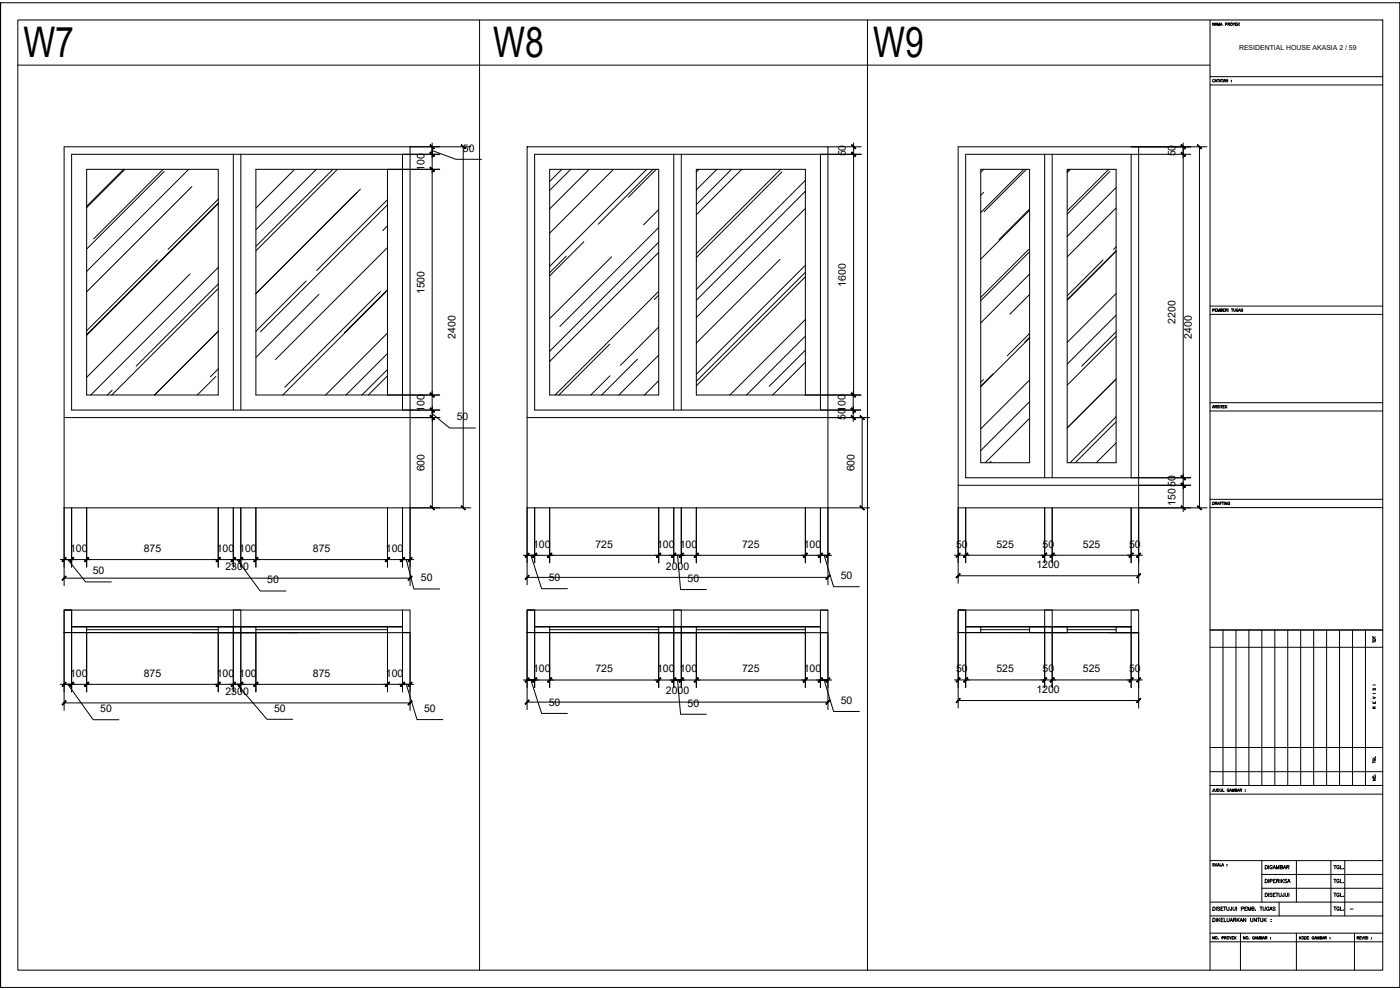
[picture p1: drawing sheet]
<svg xmlns="http://www.w3.org/2000/svg" width="420mm" height="297mm" viewBox="0 0 420 297" stroke-linecap="round" stroke-linejoin="round" font-family="sans-serif">
<!-- layer: XR-KOP A3_MOZART$0$KOP-A1$0$A-GRSKOP -->
<g fill="none" stroke="#000" stroke-width=".3">
<path d="M.2 .8h420v295.5h-420zM.2 .8v295.5M5.3 6h409.7v285.1h-409.7zM363.1 6v285.1M420.2 .8v295.5M363.1 25.5h51.9M363.1 23h51.9M363.1 91.8h51.9M363.1 94.3h51.9M363.1 120.8h51.9M363.1 123.3h51.9M363.1 149.8h51.9"/>
<path d="M363.1 152.3h51.9M363.1 189h51.9M363.1 194.2h51.9M367 189v46.7M370.9 189v46.7M374.8 189v46.7M378.7 189v46.7M382.6 189v46.7M386.5 189v46.7M390.4 189v46.7M394.3 189v46.7M398.1 189v46.7"/>
<path d="M402 189v46.7M405.9 189v46.7M409.8 189v46.7M363.1 224.3h51.9M363.1 231.5h51.9M363.1 235.7h51.9M363.1 238.3h51.9M363.1 258.2h51.9M378.7 258.2v12.5M389.1 258.2v12.5M399.4 258.2v16.6M403.6 258.2v16.6"/>
<path d="M363.1 280h51.9M363.1 274.8h51.9M363.1 270.7h51.9M372.3 280v11.1M378.7 266.5h36.3M378.7 262.4h36.3M383.9 270.7v4.1M389.1 280v11.1M406.5 280v11.1M363.1 282.6h51.9"/>
</g>
<!-- layer: XR-KOP A3_MOZART$0$KOP-A1$0$A-TXTKOP -->
<g fill="none" stroke="#000" stroke-width=".3">
<path d="M364.5 6.9v.8l-.5-.8v.8M364.6 7.7l.3-.8 .3 .8M364.8 7.4h.3M365.4 7.7v-.8l.3 .8 .3-.8v.8M366.2 7.7l.3-.8 .3 .8M366.3 7.4h.4M367.8 7.3l.4-.1v-.3h-.4v.8M368.5 7.2l.6-.2-.6-.1v.8M368.8 7.2l.3 .5M370 6.9l.3 .8M370.6 6.9l-.3 .3M370.8 7.2h.3"/>
<path d="M371.3 6.9h-.5v.8h.5M371.5 6.9v.8M371.7 7.2l.3 .5M372 6.9l-.5 .5M364.5 24a.29 .29 0 0 0-.4-.2 .29 .29 0 0 0-.2 .3v.2a.29 .29 0 0 0 .2 .3 .29 .29 0 0 0 .4-.2M364.6 24.6l.3-.8 .3 .8M364.7 24.3h.4M365.3 23.8h.5M365.5 23.8v.8M365.9 24.6l.3-.8 .3 .8M366 24.3h.4M366.5 23.8h.6"/>
<path d="M366.8 23.8v.8M367.1 24.6l.3-.8 .3 .8M367.2 24.3h.4M368.4 23.8v.8l-.5-.8v.8M369.5 24.1h.1M369.5 24.5h.1M364 93.1l.4-.1v-.3h-.4v.7M364.7 93h.3M365.2 92.7h-.5v.7h.5M365.4 93.4v-.7l.3 .7 .3-.7v.7M366.3 93l.5-.2-.5-.1v.7h.5l-.2-.4M367.1 93h.3"/>
<path d="M367.6 92.7h-.5v.7h.5M367.8 93l.5-.2-.5-.1v.7M368.1 93l.2 .4M368.6 92.7v.7M369.5 92.7h.6M369.8 92.7v.7M370.2 92.7v.5l.3 .2 .2-.1 .1-.6M371.6 92.9a.28 .28 0 0 0-.4-.2 .28 .28 0 0 0-.2 .3v.2a.28 .28 0 0 0 .3 .3 .28 .28 0 0 0 .3-.3h-.2M371.7 93.4l.3-.7 .3 .7M371.8 93.2h.4M373 92.8h-.5l.5 .4-.2 .2-.3-.1M363.8 122.4l.3-.7 .3 .7"/>
<path d="M364 122.2h.3M364.6 122l.5-.2-.5-.1v.7M364.9 122l.2 .4M365.9 121.8h-.5l.5 .4-.2 .2-.3-.1M366.1 121.7v.7M366.3 121.7h.5M366.6 121.7v.7M367 122h.3M367.5 121.7h-.5v.7h.5M367.7 121.7v.7M367.9 122l.3 .4M368.2 121.7l-.5 .5"/>
<path d="M364 150.6l.4 .1-.1 .7h-.3zM364.7 151h.5v-.3l-.5-.1v.8M365 151l.2 .4M365.4 151.4l.3-.8 .3 .8M365.5 151.2h.4M366.2 151h.3M366.6 150.6h-.4v.8M366.7 150.6h.5M367 150.6v.8M367.4 150.6v.8M368.2 150.6v.8l-.5-.8v.8M369.1 150.8a.29 .29 0 0 0-.4-.2 .29 .29 0 0 0-.2 .3 .32 .32 0 0 0 .1 .5 .32 .32 0 0 0 .4-.1l.1-.2h-.2"/>
<path d="M412 192.5h.8M412 190.9v.5M412 192.3v.5M412 191.2h.8M412.1 191.7l.5-.1 .2 .5h-.8zM412 210.6v.4h.8v-.4M412 209.1l.8 .3-.8 .3M412 208.1h.8M412 205.5h.8M412.1 206.6v.5l.5-.5 .2 .1-.1 .4M412.4 212.6l-.2-.5-.2 .5h.8M412.4 210.7v.3"/>
<path d="M412.8 212.1l-.4 .2M364.2 236.7v.7h-.2l-.1-.2M364.5 236.7l.1 .7 .2 .1 .2-.1 .1-.7M365.4 236.7l.4 .1-.1 .6-.3 .1zM366.1 236.7v.6l.3 .2 .2-.1v-.7M366.9 236.7v.8h.5M368.9 236.9a.28 .28 0 0 0-.4-.2 .28 .28 0 0 0-.2 .3 .32 .32 0 0 0 .1 .4 .32 .32 0 0 0 .4 0l-.1-.2M369 237.5l.3-.8 .3 .8M369.1 237.2h.4M369.8 237.5v-.8l.3 .8 .3-.8v.8M370.7 237.1l.4-.1 .1-.2-.5-.1v.8l.5-.1-.2-.3M371.3 237.5l.3-.8 .3 .8"/>
<path d="M371.5 237.2h.3M372.1 237.1l.5-.2-.5-.2v.8M372.4 237.1l.2 .4M373.7 237h.1M373.7 237.4h.1M412 233.7h.8l-.8 .5h.8M412 228.4v.5M412 228.7h.8M412.2 227.7a.28 .28 0 0 0-.2 .4 .28 .28 0 0 0 .3 .2 .32 .32 0 0 0 .4-.1 .32 .32 0 0 0 0-.4l-.2 .1M412.7 232.5h.1M412.8 227v.5h-.8M364.4 259.2h-.5l.5 .5-.2 .2-.3-.1"/>
<path d="M364.7 259.1v.8M364.9 259.4l.3 .5M365.2 259.1l-.5 .5M365.4 259.9l.3-.8 .3 .8M365.5 259.6h.3M366.1 259.1v.8h.5M366.6 259.9l.3-.8 .3 .8M366.8 259.6h.3M368.2 259.4h.1M368.2 259.8h.1M379.7 259.7h.3a.56 .56 0 0 1 .4 .5 .56 .56 0 0 1-.4 .5h-.3zM380.7 259.7v1"/>
<path d="M381.8 259.9a.38 .38 0 0 0-.4-.2 .38 .38 0 0 0-.3 .4v.2a.37 .37 0 0 0 .4 .4 .37 .37 0 0 0 .3-.4h-.2M400.3 259.7h.7M400.6 259.7v1M401.9 259.9a.38 .38 0 0 0-.4-.2 .38 .38 0 0 0-.3 .4v.2a.37 .37 0 0 0 .3 .4 .37 .37 0 0 0 .4-.4h-.2M402.3 259.7v1h.6M364 275.5h.3a.55 .55 0 0 1 .4 .5 .55 .55 0 0 1-.4 .5h-.3zM364 272.1h.3a.55 .55 0 0 1 .4 .5 .55 .55 0 0 1-.4 .6h-.3zM365 272.1v1.1M365 275.5v1M365.4 275.5v1M365.7 275.9l.4 .6M366.1 272.3l-.6-.1-.1 .3 .6 .3 .1 .2h-.7"/>
<path d="M366.1 275.5l-.7 .7M366.4 272.6h.4M366.5 276h.4M367.1 272.1h-.7v1.1h.7M367.1 275.5h-.6v1h.6M367.2 272.1h.7M367.4 275.5v1h.6M367.5 272.1v1.1M368.1 272.1v.8l.3 .3 .4-.2v-.9M368.2 275.5l.1 .9 .2 .1 .4-.1v-.9M369.2 276.5l.4-1 .4 1M369.3 276.2h.5"/>
<path d="M369.6 272.1v1h-.4l-.1-.3M370 272.1v.8l.3 .3 .4-.2v-.9M370.2 276l.6-.1 .1-.3-.7-.1v1M370.6 276l.3 .5M371.1 272.1v1.1M371.3 275.5v1M371.5 275.9l.4 .6M371.9 275.5l-.6 .7M372.1 276.5l.4-1 .4 1M372.3 276.2h.5M372.5 272.7l.6-.1 .1-.4-.7-.1v1.1M373.6 272.6h.4"/>
<path d="M373.9 275.5v1l-.7-1v1M374.2 272.1h-.6v1.1h.6M374.5 273.2v-1.1l.4 1.1 .4-1.1v1.1M375.3 275.5v.9l.3 .1 .3-.1 .1-.9M375.7 272.6h.6v-.4l-.6-.1v1.1l.6-.1-.2-.5M376.8 273.1h.1M377.1 275.5v1l-.7-1v1M377.3 275.5h.7M377.7 275.5v1M378.1 272.1h.7M378.3 275.5v.7l.3 .3 .3-.1 .1-.9M378.5 272.1v1.1"/>
<path d="M379.1 272.1v.8l.2 .3 .4-.2v-.9M379.3 275.5v1M379.6 275.9l.4 .6M379.7 263.8h.3a.56 .56 0 0 1 .4 .5 .56 .56 0 0 1-.4 .6h-.3zM379.7 268h.3a.56 .56 0 0 1 .4 .5 .56 .56 0 0 1-.4 .5h-.3zM380 275.5l-.7 .7M380.7 263.8v1.1M380.7 268v1M380.8 272.4a.38 .38 0 0 0-.4-.3 .38 .38 0 0 0-.3 .4v.3a.37 .37 0 0 0 .4 .4 .37 .37 0 0 0 .3-.4h-.2M381 273.2l.4-1.1 .4 1.1M381.1 264.4l.6-.1 .1-.4-.7-.1v1.1M381.2 272.8h.5"/>
<path d="M381.5 275.8h.1M381.5 276.4h.1M381.8 268.1l-.6-.1-.1 .3 .6 .3 .1 .3h-.7M382 260.7l.4-1 .4 1M382.1 268.5h.4M382.2 260.4h.5M382.2 264.3h.4M382.7 272.3l-.6-.1v.3l.6 .3v.2h-.7M382.8 268h-.7v1h.7M382.8 263.8h-.6v1.1h.6M382.9 268h.7M383.1 260.7v-1l.4 1 .3-1v1"/>
<path d="M383.1 264.3h.6l.1-.4-.7-.1v1.1M383.3 268v1M383.5 264.3l.3 .6M383.8 268v.7l.3 .3 .4-.1v-.9M384.1 263.8v1.1M384.2 260.2l.6-.1 .1-.3-.7-.1v1l.7-.1v-.2l-.2-.2M384.5 263.8v1.1M384.8 264.3l.4 .6M385.1 260.7l.4-1 .4 1M385.2 263.8l-.7 .7M385.3 260.4h.5M385.3 268v.9l-.3 .1-.2-.3"/>
<path d="M385.7 268v.7l.3 .3 .4-.1v-.9M386.2 260.2l.6-.1v-.3l-.6-.1v1M386.2 264l-.6-.1v.3l.5 .2 .1 .3h-.7M386.4 264.9l.4-1.1 .4 1.1M386.5 260.2l.4 .5M386.6 264.5h.5M386.8 268v1M400.3 263.8h.7M400.3 268h.7M400.3 272.1h.7M400.6 263.8v1.1M400.6 268v1"/>
<path d="M400.6 272.1v1M401.9 264.1a.38 .38 0 0 0-.4-.3 .38 .38 0 0 0-.3 .4 .43 .43 0 0 0 .1 .6 .43 .43 0 0 0 .6-.1v-.2h-.2M401.9 268.2a.38 .38 0 0 0-.4-.2 .38 .38 0 0 0-.3 .4 .43 .43 0 0 0 .1 .5 .43 .43 0 0 0 .6 0v-.3h-.2M401.9 272.4a.38 .38 0 0 0-.4-.3 .38 .38 0 0 0-.3 .4 .43 .43 0 0 0 .1 .6 .43 .43 0 0 0 .6-.1v-.2h-.2M402.3 263.8v1.1h.6M402.3 268v1h.6M402.3 272.1v1h.6M403.2 260.6h.1M403.2 264.7h.1M403.2 268.9h.1M403.2 273h.1M364.5 281v.8l-.5-.8v.8"/>
<path d="M365.6 281.7h.1M366.7 281.4h.5v-.3l-.5-.1v.8M367.5 281.4l.5-.2-.5-.2v.8M367.8 281.4l.2 .4M369 281l.3 .8M369.6 281l-.3 .4M369.8 281.4h.3M370.2 281h-.4v.8h.4M370.5 281v.8M370.6 281.3l.4 .5M371 281l-.5 .5M373.7 281v.8l-.5-.8v.8"/>
<path d="M374.8 281.7h.1M376.5 281.2a.29 .29 0 0 0-.4-.2 .29 .29 0 0 0-.2 .3 .32 .32 0 0 0 .1 .4 .32 .32 0 0 0 .4 0l.1-.2h-.2M376.6 281.8l.3-.8 .3 .8M376.7 281.5h.4M377.4 281.8v-.8l.3 .8 .3-.8v.8M378.3 281.4l.4-.1 .1-.2-.5-.1v.8l.5-.1-.2-.3M378.9 281.8l.3-.8 .3 .8M379.1 281.5h.3M379.7 281.4l.5-.2-.5-.2v.8M380 281.4l.2 .4M381.3 281.3h.1M381.3 281.7h.1"/>
<path d="M390 281v.8M390.1 281.3l.4 .5M390.5 281l-.5 .5M391.5 281l.5 .2-.1 .6h-.4zM392.3 281.4h.3M392.8 281h-.5v.8h.5M394.3 281.2a.29 .29 0 0 0-.3-.2 .29 .29 0 0 0-.2 .3 .32 .32 0 0 0 .1 .4 .32 .32 0 0 0 .4 0v-.2h-.2M394.5 281.8l.3-.8 .3 .8M394.6 281.5h.3M395.2 281.8v-.8l.3 .8 .3-.8v.8M396.1 281.4l.5-.1v-.2l-.5-.1v.8l.5-.1-.1-.3M396.8 281.8l.3-.8 .3 .8"/>
<path d="M396.9 281.5h.4M397.6 281.4l.4-.1 .1-.2-.5-.1v.8M397.8 281.4l.3 .4M399.2 281.3h.1M399.2 281.7h.1M407.3 281.4l.4-.1 .1-.2-.5-.1v.8M407.6 281.4l.2 .4M408.1 281.4h.3M408.5 281h-.4v.8h.4M408.7 281l.3 .8 .3-.8M409.4 281v.8M410.2 281.1h-.5l.5 .5-.2 .2-.3-.1"/>
<path d="M410.5 281v.8M411.6 281.3h.1M411.6 281.7h.1"/>
<circle cx="369.6" cy="7.2" r=".36"/>
<circle cx="412.4" cy="233.1" r=".36"/>
<circle cx="365" cy="281.4" r=".36"/>
<circle cx="368.5" cy="281.4" r=".36"/>
<circle cx="374.2" cy="281.4" r=".36"/>
<circle cx="391" cy="281.4" r=".36"/>
</g>
<!-- layer: 0 -->
<g fill="none" stroke="#000" stroke-width=".3">
<path d="M5.3 19.5h357.8M143.9 6v285.1M260.3 6v285.1M26 50.8h39.5v67.7h-39.5zM37.1 50.8l-11.1 11.1M37.5 50.8l-11.5 11.5M49 50.8l-20.9 20.9M49.3 51.5l-23.3 23.2M56.6 50.8l-30.6 30.6M57.6 56l-31.6 31.6M65.5 59.7l-15.1 15.1M70 46.3v76.7"/>
<path d="M72.3 46.3v76.7M88.4 50.8l-11.6 11.6M94.9 50.8l-18.1 18.2M99.9 50.8l-23.1 23.1M101.3 50.8l-24.5 24.5M108.2 56.7l-31.4 31.4M116.3 59.9l-21.3 21.3M116.3 50.8v67.7M120.8 46.3v76.7M123.1 44v131.7M129.7 46.3v-2.3v2.3M129.7 42.9v1.1"/>
<path d="M129.7 46.3v1.1M129.7 50.8v67.7M132 46.3h-110.5v76.7h110.5M132 50.8h-55.2v67.7h55.2M139 44v108.4M141.3 44h-122.1v131.7M144.5 47.8h-7.7l-7.1-2.6v6.7M158.2 44h90.3v108.4h-90.3zM165 50.8h32.7v67.7h-32.7zM168.6 50.8l-3.6 3.6M171.3 50.8l-6.3 6.3M176.8 50.8l-11.8 11.9"/>
<path d="M184.1 50.8l-19.1 19.2M194.1 50.8l-29.1 29.1M196 50.8l-16.5 16.5M196.9 50.8l-8.3 8.3M202.2 46.3v76.7M204.5 46.3v76.7M209.8 50.8l-.8 .8M215.1 50.8l-6.1 6.2M219.5 50.8l-10.5 10.6M222.6 50.8l-13.6 13.6M234.3 50.8l-25.3 25.3M234.7 51.6l-25.7 25.7"/>
<path d="M241.7 54.1l-32.7 32.7M241.7 57.4l-32.7 32.7M246.2 46.3v76.7M248.5 44h9.9M256.2 42.9v4.5M256.2 46.3v72.2M258.4 46.3h-97.9v76.7h97.8M294.3 50.8h14.7v88h-14.7zM295.2 50.8l-.9 .9M295.2 57.7l-.9 .9M307.3 50.8l-13 13M308.1 50.8l-12.8 12.7"/>
<path d="M313.5 46.3v97M315.8 46.3v97M320.3 50.8h14.7v88h-14.7zM320.9 50.8l-.6 .6M321.3 50.8l-1 1M332.8 50.8l-12.5 12.5M333.1 51.5l-12.8 12.7M335 56.3l-14.7 14.6M339.5 46.3v97M341.7 44v131M355.1 42.9v4.5M355.1 44v99.3"/>
<path d="M357.3 46.3h-67.5v97h67.5M360 44v108.4M362.2 44h-74.6v108.4h74.6M47.3 78l-21.3 21.2M65.5 61.1l-39.5 39.5M65.5 60.9l-39.5 39.5M116.3 67.8l-1.4 1.4M116.3 61.4l-38.1 38.1M116.3 74.3l-33.6 33.6M169.9 76.9l-4.9 4.9M175.2 72.5l-10.2 10.3M183.5 77l-18.5 18.6"/>
<path d="M197.7 68.3l-29.7 29.6M197.7 72.7l-32.7 32.7M197.7 62.9l-4.6 4.6M197.7 75.7l-32.7 32.8M234.1 77.8l-25.1 25.1M241.7 62.5l-32.7 32.8M241.7 79.6l-32.7 32.7M308.7 74.8l-14.4 14.4M309 63.1l-14.7 14.7M309 62.7l-9.2 9.2M309 75.5l-14.7 14.7M331 78l-10.7 10.8"/>
<path d="M335 75.4l-14.7 14.7M335 74.1l-.8 .7M335 62.4l-14.7 14.7M335 75.2l-14.7 14.7M57 82.2l-31 31M65.4 86.7l-31.9 31.8M65.5 80.2l-38.3 38.3M65.5 99.4l-19.1 19.1M65.5 85.2l-24.7 24.7M91.9 84.3l-15.1 15.1M95.7 88.3l-18.9 19M114.2 87.5l-28.7 28.7"/>
<path d="M115.9 87.5l-31 31M116.3 86.9l-12.9 12.9M116.3 99.9l-18.6 18.6M197.7 87.4l-31.1 31.1M197.7 98.1l-11.5 11.5M197.7 88.6l-1.3 1.3M241.7 81.7l-32.7 32.7M241.7 83l-32.7 32.8M241.7 95.9l-22.6 22.6M309 82.2l-14.7 14.7M309 88.4l-5.9 5.9M335 94.6l-14.7 14.6"/>
<path d="M335 99.6l-10.4 10.3M335 88.1l-14.7 14.6M33.7 117.1l-1.5 1.4M64.8 113l-5.6 5.5M65.5 110.7l-2.3 2.3M116.3 106.1l-12.5 12.4M116.3 110.9l-7.7 7.6M116.3 112.8l-5.8 5.7M129.7 117.4v6.8l5.2 4.2h7.8M183 103.3l-15.3 15.2M183.1 112.8l-5.8 5.7M191.3 107.8l-10.7 10.7"/>
<path d="M197.7 106.6l-12 11.9M197.7 114.2l-4.3 4.3M241.7 118.5v-67.7h-32.7v67.7h49.4M241.7 100.8l-17.7 17.7M241.7 105.1l-10.9 10.8M241.7 108.7l-9.8 9.8M256.1 117.4v6.8M295.1 113.9l-.8 .8M298 112.2l-3.7 3.7M309 101.4l-14.7 14.7M309 100l-6.7 6.7M309 101.2l-1.4 1.4"/>
<path d="M309 114l-14.7 14.7M335 113.7l-14.7 14.7M335 100.9l-14.7 14.7M19.2 125.3h112.8M129.7 125.3v-2.3v2.3M129.7 121.9v1.1M129.7 125.3v27.1M158.2 125.3h102.8M256.1 121.9v4.5M258.7 125.3v27.1M297.4 138.4l-.4 .4M309 120.5l-14.7 14.7"/>
<path d="M309 125.5l-13.3 13.3M335 132.9l-6 5.9M335 125l-13.8 13.8M335 126.6l-12.3 12.2M19.2 152.4h122.1M21.5 152.4v17.8M26 152.4v17.8M65.5 152.4v17.8M70 152.4v17.8M72.3 152.4v17.8M76.8 152.4v17.8M116.3 152.4v17.8"/>
<path d="M120.8 152.4v17.8M158.2 152.4v23.1M160.5 152.4v16.5M165 152.4v16.5M197.7 152.4v16.5M202.2 152.4v16.5M204.5 152.4v16.5M209 152.4v16.5M241.7 152.4v16.5M246.2 152.4v16.5M261 152.4h-12.5v23.1M287.6 145.6h69.7"/>
<path d="M287.6 152.4v22.6M289.8 152.4v16.4M313.5 152.4v16.4M315.8 152.4v16.4M339.5 152.4v16.4M355.1 142.2v4.5M355.1 144.5v9M18.1 167.9h1.1M19.2 167.9h2.3h-2.3M19.2 173.5h103.9M21.5 167.9h1.1M26 167.9h39.5"/>
<path d="M27.1 167.9h-6.7l5.3 6.7h7.7M64.4 167.9h6.8M68.9 167.9h1.1M70 167.9h2.3h-2.3M71.2 167.9l6.9 9.4h7.7M71.2 167.9h6.7M72.3 167.9h1.1M76.8 167.9h39.5M115.2 167.9h6.7l2.3 8.8h7.7M119.7 167.9h1.1M120.8 167.9h2.3h-2.3M123.1 167.9h1.1"/>
<path d="M157.1 166.6h1.1M158.2 166.6h2.3h-2.3M158.2 173.2h90.3M160.5 166.6h1.1M165 166.6h32.7M166.1 166.6h-6.8l3.2 10h7.8M196.6 166.6h6.7M201.1 166.6h1.1M202.2 166.6h2.3h-2.3M203.3 166.6l.9 10.3h7.8M203.3 166.6h6.8M204.5 166.6h1.1"/>
<path d="M209 166.6h32.7M240.6 166.6h6.7l2.9 9.4h7.7M245.1 166.6h1.1M246.2 166.6h2.3h-2.3M248.5 166.6h1.1M286.4 166.6h4.5M287.6 172.8h54.1M289.8 166.6h23.7M312.4 166.6h4.5M315.8 166.6h23.7M338.3 166.6h4.6M19.2 189.8v23.4"/>
<path d="M26 189.8v17.8M65.5 188h4.5v1.8h-4.5zM65.5 189.8v17.8M70 183h2.3v6.8h-2.3zM70 189.8v17.8M72.3 188h4.5v1.8h-4.5zM72.3 189.8v17.8M76.8 189.8v17.8M89.2 189.8h-67.7v17.8M116.3 189.8v17.8M120.8 189.8v17.8M123.1 189.8v23.4"/>
<path d="M158.2 189.8v23.1M165 189.8v16.5M197.7 188h4.5v1.8h-4.5zM197.7 189.8v16.5M202.2 183h2.3v6.8h-2.3zM202.2 189.8v16.5M204.5 188h4.5v1.8h-4.5zM204.5 189.8v16.5M209 189.8v16.5M246.2 189.8v16.5M248.5 189.8v23.1M287.6 189.8v22.6"/>
<path d="M309 188h4.5v1.8h-4.5zM313.5 183h2.3v6.8h-2.3zM313.5 189.8v16.5M315.8 188h4.5v1.8h-4.5zM315.8 189.8v16.5M335 188h4.5v1.8h-4.5zM339.5 189.8v16.5M18.1 205.3h1.1M19.2 205.3h2.3h-2.3M19.2 210.9h103.9M21.5 205.3h1.1M26 205.3h39.5"/>
<path d="M27.1 205.3h-6.7l7.6 10.6h7.7M64.4 205.3h6.8M68.9 205.3h1.1M70 205.3h2.3h-2.3M71.2 205.3l8.9 10.5h7.8M71.2 205.3h6.7M72.3 205.3h1.1M76.8 205.3h39.5M115.2 205.3h6.7l3.3 10.6h7.7M119.7 205.3h1.1M120.8 205.3h2.3h-2.3M123.1 205.3h1.1"/>
<path d="M157.1 204h1.1M158.2 204h2.3h-2.3M158.2 210.7h90.3M160.5 206.3v-16.5h81.2v16.5M160.5 204h1.1M165 204h32.7M166.1 204h-6.8l3.2 10.1h7.8M196.6 204h6.7M201.1 204h1.1M202.2 204h2.3h-2.3M203.3 204l.9 10.3h7.8M203.3 204h6.8"/>
<path d="M204.5 204h1.1M209 204h32.7M240.6 204h6.7l2.9 9.5h7.7M245.1 204h1.1M246.2 204h2.3h-2.3M248.5 204h1.1M286.4 204h4.5M287.6 210.2h54.1M289.8 206.3v-16.5h51.9v22.6M289.8 204h23.7M312.4 204h4.5M315.8 204h23.7"/>
<path d="M338.3 204h4.6"/>
</g>
<!-- layer: DOOR OPENING -->
<g fill="none" stroke="#000" stroke-width=".3">
<path d="M19.2 183h2.3v6.8h-2.3zM19.2 183h101.6M21.5 188h99.3M21.5 189.8h101.6M26 188v1.8M26 188.9h39.5M76.8 188.9h39.5M116.3 188v1.8M120.8 183h2.3v6.8h-2.3zM158.2 183h2.3v6.8h-2.3zM158.2 183h90.3M160.5 188h85.7"/>
<path d="M160.5 189.8h88M165 188.9h32.7M165 188v1.8M209 188.9h32.7M241.7 188.1v1.8M246.2 183.1h2.3v6.7h-2.3zM287.6 183h2.2v6.8h-2.2zM287.6 183h54.1M289.8 188h49.7M289.8 189.8h51.9M294.3 188.9h14.7M294.3 188v1.8"/>
<path d="M320.3 188.9h14.7M339.5 183h2.2v6.8h-2.2z"/>
</g>
<!-- layer: 0 -->
<g fill="#000" stroke="#000" stroke-width=".3">
<path d="M129.2 45.7l-.1 .1 1.2 1zM129.1 45.8l1.2 1-.1 .1z"/>
<path d="M129.2 43.4l-.1 .1 1.2 1zM129.1 43.5l1.2 1-.1 .2z"/>
<path d="M129.1 50.3l1.1 1.1 .1-.1zM129.2 50.2l1.1 1.1-1.2-1z"/>
<path d="M129.1 50.3l1.1 1.1 .1-.1zM129.2 50.2l1.1 1.1-1.2-1z"/>
<path d="M129.1 45.8l1.1 1.1 .1-.1zM129.1 45.8l.1-.1 1.1 1.1z"/>
<path d="M138.4 43.5l1.1 1.2 .1-.2zM138.4 43.5l.1-.1 1.1 1.1z"/>
<path d="M255.7 43.4l-.1 .1 1.2 1zM255.6 43.5l1.2 1-.1 .2z"/>
<path d="M255.6 45.8l1.1 1.1 .1-.1zM255.6 45.8l.1-.1 1.1 1.1z"/>
<path d="M255.6 45.8l1.1 1.1 .1-.1zM255.6 45.8l.1-.1 1.1 1.1z"/>
<path d="M354.6 43.4l-.1 .1 1.2 1zM354.5 43.5l1.2 1-.1 .2z"/>
<path d="M354.5 45.8l1.1 1.1 .1-.1zM354.5 45.8l.1-.1 1.1 1.1z"/>
<path d="M354.5 43.5l1.1 1.2 .1-.2zM354.5 43.5l.1-.1 1.1 1.1z"/>
<path d="M359.4 43.5l1.1 1.2 .1-.2zM359.4 43.5l.1-.1 1.1 1.1z"/>
<path d="M129.2 117.9l-.1 .1 1.2 1zM129.1 118l1.2 1-.1 .1z"/>
<path d="M129.2 117.9l-.1 .1 1.2 1zM129.1 118l1.2 1-.1 .1z"/>
<path d="M255.6 117.9l-.2 .1 1.3 1zM255.4 118l1.3 1-.1 .1z"/>
<path d="M255.7 117.9l-.1 .1 1.2 1zM255.6 118l1.2 1-.1 .1z"/>
<path d="M129.1 122.5l1.3 1-1.2-1.1zM129.1 122.5l1.3 1-.2 .2z"/>
<path d="M129.1 122.5l1.1 1.2 .1-.2zM129.1 122.5l.1-.1 1.1 1.1z"/>
<path d="M129.1 124.8l1.1 1.1 .2-.1zM129.1 124.8l.1-.1 1.2 1.1z"/>
<path d="M129.1 124.8l1.1 1.1 .2-.1zM129.1 124.8l.1-.1 1.2 1.1z"/>
<path d="M255.6 122.4l-.2 .1 1.3 1zM255.4 122.5l1.3 1-.1 .2z"/>
<path d="M255.4 122.5l1.2 1.2 .1-.2zM255.4 122.5l.2-.1 1.1 1.1z"/>
<path d="M255.4 124.8l1.2 1.1 .1-.1zM255.4 124.8l.2-.1 1.1 1.1z"/>
<path d="M258.1 124.8l1.1 1.1 .2-.1zM258.1 124.8l.1-.1 1.2 1.1z"/>
<path d="M129.1 151.9l1.3 1-1.2-1.1zM129.1 151.9l1.3 1-.2 .1z"/>
<path d="M138.4 151.9l1.2 1-1.1-1.1zM138.4 151.9l1.2 1-.1 .1z"/>
<path d="M258.2 151.8l-.1 .1 1.3 1zM258.1 151.9l1.3 1-.2 .1z"/>
<path d="M354.6 142.7l-.1 .1 1.2 1.1zM354.5 142.8l1.2 1.1-.1 .1z"/>
<path d="M354.6 142.7l-.1 .1 1.2 1.1zM354.5 142.8l1.2 1.1-.1 .1z"/>
<path d="M354.6 145l-.1 .1 1.2 1zM354.5 145.1l1.2 1-.1 .1z"/>
<path d="M354.5 145.1l1.1 1.1 .1-.1zM354.6 145l1.1 1.1-1.2-1z"/>
<path d="M354.5 151.9l1.1 1.1 .1-.1zM354.5 151.9l.1-.1 1.1 1.1z"/>
<path d="M359.4 151.9l1.2 1-1.1-1.1zM359.4 151.9l1.2 1-.1 .1z"/>
<path d="M19.7 167.3l-1.1 1.1 .1 .1zM19.7 167.3l.2 .1-1.2 1.1z"/>
<path d="M19.7 172.9l-1 1.2 1.2-1.1zM18.6 174l1.1-1.1-1 1.2z"/>
<path d="M20.9 168.4l.1 .1 1-1.2zM22 167.3l.1 .1-1.1 1.1z"/>
<path d="M22 167.3l-1 1.2 1.1-1.1zM22 167.3l-1 1.2-.1-.1z"/>
<path d="M26.5 167.3l-1 1.2 1.1-1.1zM26.5 167.3l-1 1.2-.1-.1z"/>
<path d="M26.5 167.3l-1 1.2 1.1-1.1zM26.5 167.3l-1 1.2-.1-.1z"/>
<path d="M66 167.3l-1.1 1.1 .1 .1zM66 167.3l.1 .1-1.1 1.1z"/>
<path d="M66 167.3l-1.1 1.1 .1 .1zM66 167.3l.1 .1-1.1 1.1z"/>
<path d="M69.4 168.4l.1 .1 1-1.2zM70.5 167.3l.1 .1-1.1 1.1z"/>
<path d="M70.5 167.3l-1 1.2 1.1-1.1zM70.5 167.3l-1 1.2-.1-.1z"/>
<path d="M71.6 168.4l.2 .1 1-1.2zM72.8 167.3l.1 .1-1.1 1.1z"/>
<path d="M72.8 167.3l-1 1.2 1.1-1.1zM72.8 167.3l-1 1.2-.2-.1z"/>
<path d="M77.3 167.3l-1 1.2 1.1-1.1zM77.3 167.3l-1 1.2-.1-.1z"/>
<path d="M77.3 167.3l-1 1.2 1.1-1.1zM77.3 167.3l-1 1.2-.1-.1z"/>
<path d="M115.7 168.4l.1 .1 1-1.2zM116.8 167.3l.1 .1-1.1 1.1z"/>
<path d="M115.7 168.4l.1 .1 1-1.2zM116.8 167.3l.1 .1-1.1 1.1z"/>
<path d="M120.2 168.4l.1 .1 1-1.2zM121.3 167.3l.1 .1-1.1 1.1z"/>
<path d="M121.3 167.3l-1 1.2 1.1-1.1zM121.3 167.3l-1 1.2-.1-.1z"/>
<path d="M122.4 174l.2 .1 1-1.2zM123.6 172.9l.1 .1-1.1 1.1z"/>
<path d="M123.6 167.3l-1 1.2 1.1-1.1zM123.6 167.3l-1 1.2-.2-.1z"/>
<path d="M157.6 167.1l.1 .1 1-1.2zM158.7 166l.1 .1-1.1 1.1z"/>
<path d="M158.7 172.6l-1 1.3 1.1-1.2zM157.6 173.7l1.1-1.1-1 1.3z"/>
<path d="M159.8 167.1l.1 .1 1.1-1.2zM161 166l.1 .1-1.2 1.1z"/>
<path d="M161 166l-1.1 1.2 1.2-1.1zM159.8 167.1l1.2-1.1-1.1 1.2z"/>
<path d="M165.5 166l-1 1.2 1.1-1.1zM164.3 167.1l1.2-1.1-1 1.2z"/>
<path d="M165.5 166l-1 1.2 1.1-1.1zM164.3 167.1l1.2-1.1-1 1.2z"/>
<path d="M197.1 167.1l.1 .1 1-1.2zM198.2 166l.1 .1-1.1 1.1z"/>
<path d="M197.1 167.1l.1 .1 1-1.2zM198.2 166l.1 .1-1.1 1.1z"/>
<path d="M201.6 167.1l.1 .1 1-1.2zM202.7 166l.1 .1-1.1 1.1z"/>
<path d="M202.7 166l-1 1.2 1.1-1.1zM201.6 167.1l1.1-1.1-1 1.2z"/>
<path d="M203.8 167.1l.2 .1 1-1.2zM205 166l.1 .1-1.1 1.1z"/>
<path d="M205 166l-1 1.2 1.1-1.1zM203.8 167.1l1.2-1.1-1 1.2z"/>
<path d="M209.5 166l-1 1.2 1.1-1.1zM209.5 166l-1 1.2-.1-.1z"/>
<path d="M209.5 166l-1 1.2 1.1-1.1zM209.5 166l-1 1.2-.1-.1z"/>
<path d="M241.1 167.1l.1 .1 1-1.2zM242.2 166l.1 .1-1.1 1.1z"/>
<path d="M241.1 167.1l.1 .1 1-1.2zM242.2 166l.1 .1-1.1 1.1z"/>
<path d="M245.6 167.1l.1 .1 1-1.2zM246.7 166l.1 .1-1.1 1.1z"/>
<path d="M246.7 166l-1 1.2 1.1-1.1zM246.7 166l-1 1.2-.1-.1z"/>
<path d="M247.9 173.7l.1 .2 1-1.3zM249 172.6l.1 .1-1.1 1.2z"/>
<path d="M249 166l-1 1.2 1.1-1.1zM247.9 167.1l1.1-1.1-1 1.2z"/>
<path d="M286.9 167.1l.2 .1 1-1.2zM288.1 166l.1 .1-1.1 1.1z"/>
<path d="M288.1 172.1l-1 1.3 1.1-1.1zM286.9 173.3l1.2-1.2-1 1.3z"/>
<path d="M290.3 166l-1 1.2 1.1-1.1zM290.3 166l-1 1.2-.1-.1z"/>
<path d="M290.3 166l-1 1.2 1.1-1.1zM290.3 166l-1 1.2-.1-.1z"/>
<path d="M314 166l-1.1 1.1 .1 .1zM314 166l.1 .1-1.1 1.1z"/>
<path d="M314 166l-1.1 1.1 .1 .1zM314 166l.1 .1-1.1 1.1z"/>
<path d="M316.3 166l-1 1.2 1.1-1.1zM316.3 166l-1 1.2-.1-.1z"/>
<path d="M316.3 166l-1 1.2 1.1-1.1zM316.3 166l-1 1.2-.1-.1z"/>
<path d="M338.8 167.1l.2 .1 1-1.2zM340 166l.1 .1-1.1 1.1z"/>
<path d="M338.8 167.1l.2 .1 1-1.2zM340 166l.1 .1-1.1 1.1z"/>
<path d="M341.1 173.3l.1 .1 1-1.3zM342.2 172.1l.1 .2-1.1 1.1z"/>
<path d="M342.2 166l-1 1.2 1.1-1.1zM342.2 166l-1 1.2-.1-.1z"/>
<path d="M19.7 204.7l-1.1 1.1 .1 .1zM19.7 204.7l.2 .1-1.2 1.1z"/>
<path d="M19.7 210.3l-1 1.2 1.2-1.1zM19.7 210.3l-1 1.2-.1-.1z"/>
<path d="M20.9 205.8l.1 .1 1-1.2zM22 204.7l.1 .1-1.1 1.1z"/>
<path d="M22 204.7l-1 1.2 1.1-1.1zM22 204.7l-1 1.2-.1-.1z"/>
<path d="M26.5 204.7l-1 1.2 1.1-1.1zM26.5 204.7l-1 1.2-.1-.1z"/>
<path d="M26.5 204.7l-1 1.2 1.1-1.1zM26.5 204.7l-1 1.2-.1-.1z"/>
<path d="M66 204.7l-1.1 1.1 .1 .1zM66 204.7l.1 .1-1.1 1.1z"/>
<path d="M66 204.7l-1.1 1.1 .1 .1zM66 204.7l.1 .1-1.1 1.1z"/>
<path d="M69.4 205.8l.1 .1 1-1.2zM70.5 204.7l.1 .1-1.1 1.1z"/>
<path d="M70.5 204.7l-1 1.2 1.1-1.1zM70.5 204.7l-1 1.2-.1-.1z"/>
<path d="M71.6 205.8l.2 .1 1-1.2zM72.8 204.7l.1 .1-1.1 1.1z"/>
<path d="M72.8 204.7l-1 1.2 1.1-1.1zM72.8 204.7l-1 1.2-.2-.1z"/>
<path d="M77.3 204.7l-1 1.2 1.1-1.1zM77.3 204.7l-1 1.2-.1-.1z"/>
<path d="M77.3 204.7l-1 1.2 1.1-1.1zM77.3 204.7l-1 1.2-.1-.1z"/>
<path d="M115.7 205.8l.1 .1 1-1.2zM116.8 204.7l.1 .1-1.1 1.1z"/>
<path d="M115.7 205.8l.1 .1 1-1.2zM116.8 204.7l.1 .1-1.1 1.1z"/>
<path d="M120.2 205.8l.1 .1 1-1.2zM121.3 204.7l.1 .1-1.1 1.1z"/>
<path d="M121.3 204.7l-1 1.2 1.1-1.1zM121.3 204.7l-1 1.2-.1-.1z"/>
<path d="M123.6 210.3l-1.2 1.1 .2 .1zM123.6 210.3l.1 .1-1.1 1.1z"/>
<path d="M123.6 204.7l-1 1.2 1.1-1.1zM123.6 204.7l-1 1.2-.2-.1z"/>
<path d="M157.6 204.5l.1 .2 1-1.3zM158.7 203.4l.1 .1-1.1 1.2z"/>
<path d="M158.7 210l-1 1.3 1.1-1.2zM158.7 210l-1 1.3-.1-.1z"/>
<path d="M161 203.4l-1.2 1.1 .1 .2zM161 203.4l.1 .1-1.2 1.2z"/>
<path d="M161 203.4l-1.1 1.3 1.2-1.2zM161 203.4l-1.1 1.3-.1-.2z"/>
<path d="M165.5 203.4l-1 1.3 1.1-1.2zM165.5 203.4l-1 1.3-.2-.2z"/>
<path d="M165.5 203.4l-1 1.3 1.1-1.2zM165.5 203.4l-1 1.3-.2-.2z"/>
<path d="M198.2 203.4l-1.1 1.1 .1 .2zM198.2 203.4l.1 .1-1.1 1.2z"/>
<path d="M198.2 203.4l-1.1 1.1 .1 .2zM198.2 203.4l.1 .1-1.1 1.2z"/>
<path d="M201.6 204.5l.1 .2 1-1.3zM202.7 203.4l.1 .1-1.1 1.2z"/>
<path d="M202.7 203.4l-1 1.3 1.1-1.2zM201.6 204.5l1.1-1.1-1 1.3z"/>
<path d="M203.8 204.5l.2 .2 1-1.3zM205 203.4l.1 .1-1.1 1.2z"/>
<path d="M205 203.4l-1 1.3 1.1-1.2zM205 203.4l-1 1.3-.2-.2z"/>
<path d="M209.5 203.4l-1 1.3 1.1-1.2zM209.5 203.4l-1 1.3-.1-.2z"/>
<path d="M209.5 203.4l-1 1.3 1.1-1.2zM209.5 203.4l-1 1.3-.1-.2z"/>
<path d="M241.1 204.5l.1 .2 1-1.3zM242.2 203.4l.1 .1-1.1 1.2z"/>
<path d="M241.1 204.5l.1 .2 1-1.3zM242.2 203.4l.1 .1-1.1 1.2z"/>
<path d="M246.7 203.4l-1.1 1.1 .1 .2zM246.7 203.4l.1 .1-1.1 1.2z"/>
<path d="M246.7 203.4l-1 1.3 1.1-1.2zM246.7 203.4l-1 1.3-.1-.2z"/>
<path d="M247.9 211.2l.1 .1 1-1.3zM249 210l.1 .1-1.1 1.2z"/>
<path d="M249 203.4l-1 1.3 1.1-1.2zM249 203.4l-1 1.3-.1-.2z"/>
<path d="M286.9 204.5l.2 .1 1-1.2zM288.1 203.4l.1 .1-1.1 1.1z"/>
<path d="M288.1 209.6l-1 1.2 1.1-1.1zM288.1 209.6l-1 1.2-.2-.1z"/>
<path d="M290.3 203.4l-1 1.2 1.1-1.1zM290.3 203.4l-1 1.2-.1-.1z"/>
<path d="M290.3 203.4l-1 1.2 1.1-1.1zM290.3 203.4l-1 1.2-.1-.1z"/>
<path d="M314 203.4l-1.1 1.1 .1 .1zM314 203.4l.1 .1-1.1 1.1z"/>
<path d="M314 203.4l-1.1 1.1 .1 .1zM314 203.4l.1 .1-1.1 1.1z"/>
<path d="M316.3 203.4l-1 1.2 1.1-1.1zM316.3 203.4l-1 1.2-.1-.1z"/>
<path d="M316.3 203.4l-1 1.2 1.1-1.1zM316.3 203.4l-1 1.2-.1-.1z"/>
<path d="M338.8 204.5l.2 .1 1-1.2zM340 203.4l.1 .1-1.1 1.1z"/>
<path d="M338.8 204.5l.2 .1 1-1.2zM340 203.4l.1 .1-1.1 1.1z"/>
<path d="M341.1 210.7l.1 .1 1-1.2zM342.2 209.6l.1 .1-1.1 1.1z"/>
<path d="M342.2 203.4l-1 1.2 1.1-1.1zM342.2 203.4l-1 1.2-.1-.1z"/>
</g>
<g font-size="12.7">
<text x="7" y="17.1">W7</text>
<text x="148" y="17">W8</text>
<text x="262.1" y="17">W9</text>
</g>
<g font-size="3.2">
<text x="138.9" y="45.5">50</text>
<text x="253.9" y="46.9" transform="rotate(-90 253.9 46.9)">50</text>
<text x="352.8" y="46.9" transform="rotate(-90 352.8 46.9)">50</text>
<text x="127.4" y="51.3" transform="rotate(-90 127.4 51.3)">100</text>
<text x="127.4" y="88.3" transform="rotate(-90 127.4 88.3)">1500</text>
<text x="253.9" y="86" transform="rotate(-90 253.9 86)">1600</text>
<text x="136.7" y="101.7" transform="rotate(-90 136.7 101.7)">2400</text>
<text x="352.8" y="97.2" transform="rotate(-90 352.8 97.2)">2200</text>
<text x="357.7" y="101.7" transform="rotate(-90 357.7 101.7)">2400</text>
<text x="127.4" y="123.5" transform="rotate(-90 127.4 123.5)">100</text>
<text x="253.8" y="125.9" transform="rotate(-90 253.8 125.9)">50100</text>
<text x="137.1" y="126.1">50</text>
<text x="127.4" y="141.5" transform="rotate(-90 127.4 141.5)">600</text>
<text x="256.4" y="141.5" transform="rotate(-90 256.4 141.5)">600</text>
<text x="352.8" y="151.7" transform="rotate(-90 352.8 151.7)">15050</text>
<text x="21" y="165.6">100</text>
<text x="43.1" y="165.6">875</text>
<text x="65" y="165.6">100</text>
<text x="71.8" y="165.6">100</text>
<text x="93.9" y="165.6">875</text>
<text x="115.8" y="165.6">100</text>
<text x="160" y="164.3">100</text>
<text x="178.7" y="164.3">725</text>
<text x="197.2" y="164.3">100</text>
<text x="204" y="164.3">100</text>
<text x="222.7" y="164.3">725</text>
<text x="241.2" y="164.3">100</text>
<text x="286.9" y="164.3">50</text>
<text x="299" y="164.3">525</text>
<text x="312.9" y="164.3">50</text>
<text x="325" y="164.3">525</text>
<text x="338.9" y="164.3">50</text>
<text x="27.8" y="172.3">50</text>
<text x="67.7" y="171.2">2300</text>
<text x="199.9" y="170.9">2000</text>
<text x="252.3" y="173.7">50</text>
<text x="311" y="170.5">1200</text>
<text x="80.2" y="175">50</text>
<text x="126.3" y="174.4">50</text>
<text x="164.7" y="174.3">50</text>
<text x="206.4" y="174.6">50</text>
<text x="21" y="203">100</text>
<text x="43.1" y="203">875</text>
<text x="65" y="203">100</text>
<text x="71.8" y="203">100</text>
<text x="93.9" y="203">875</text>
<text x="115.8" y="203">100</text>
<text x="160" y="201.7">100</text>
<text x="178.7" y="201.7">725</text>
<text x="197.2" y="201.7">100</text>
<text x="204" y="201.7">100</text>
<text x="222.7" y="201.7">725</text>
<text x="241.2" y="201.7">100</text>
<text x="286.9" y="201.7">50</text>
<text x="299" y="201.7">525</text>
<text x="312.9" y="201.7">50</text>
<text x="325" y="201.7">525</text>
<text x="338.9" y="201.7">50</text>
<text x="67.7" y="208.6">2300</text>
<text x="199.9" y="208.4">2000</text>
<text x="311" y="207.9">1200</text>
<text x="30.1" y="213.6">50</text>
<text x="82.3" y="213.5">50</text>
<text x="127.3" y="213.6">50</text>
<text x="164.7" y="211.8">50</text>
<text x="206.4" y="212">50</text>
<text x="252.3" y="211.2">50</text>
</g>
<text font-size="2.6" x="404.3" y="274.1">-</text>
<text font-size="2.1" x="371.9" y="14.9">RESIDENTIAL HOUSE AKASIA 2 / 59</text>
</svg>
